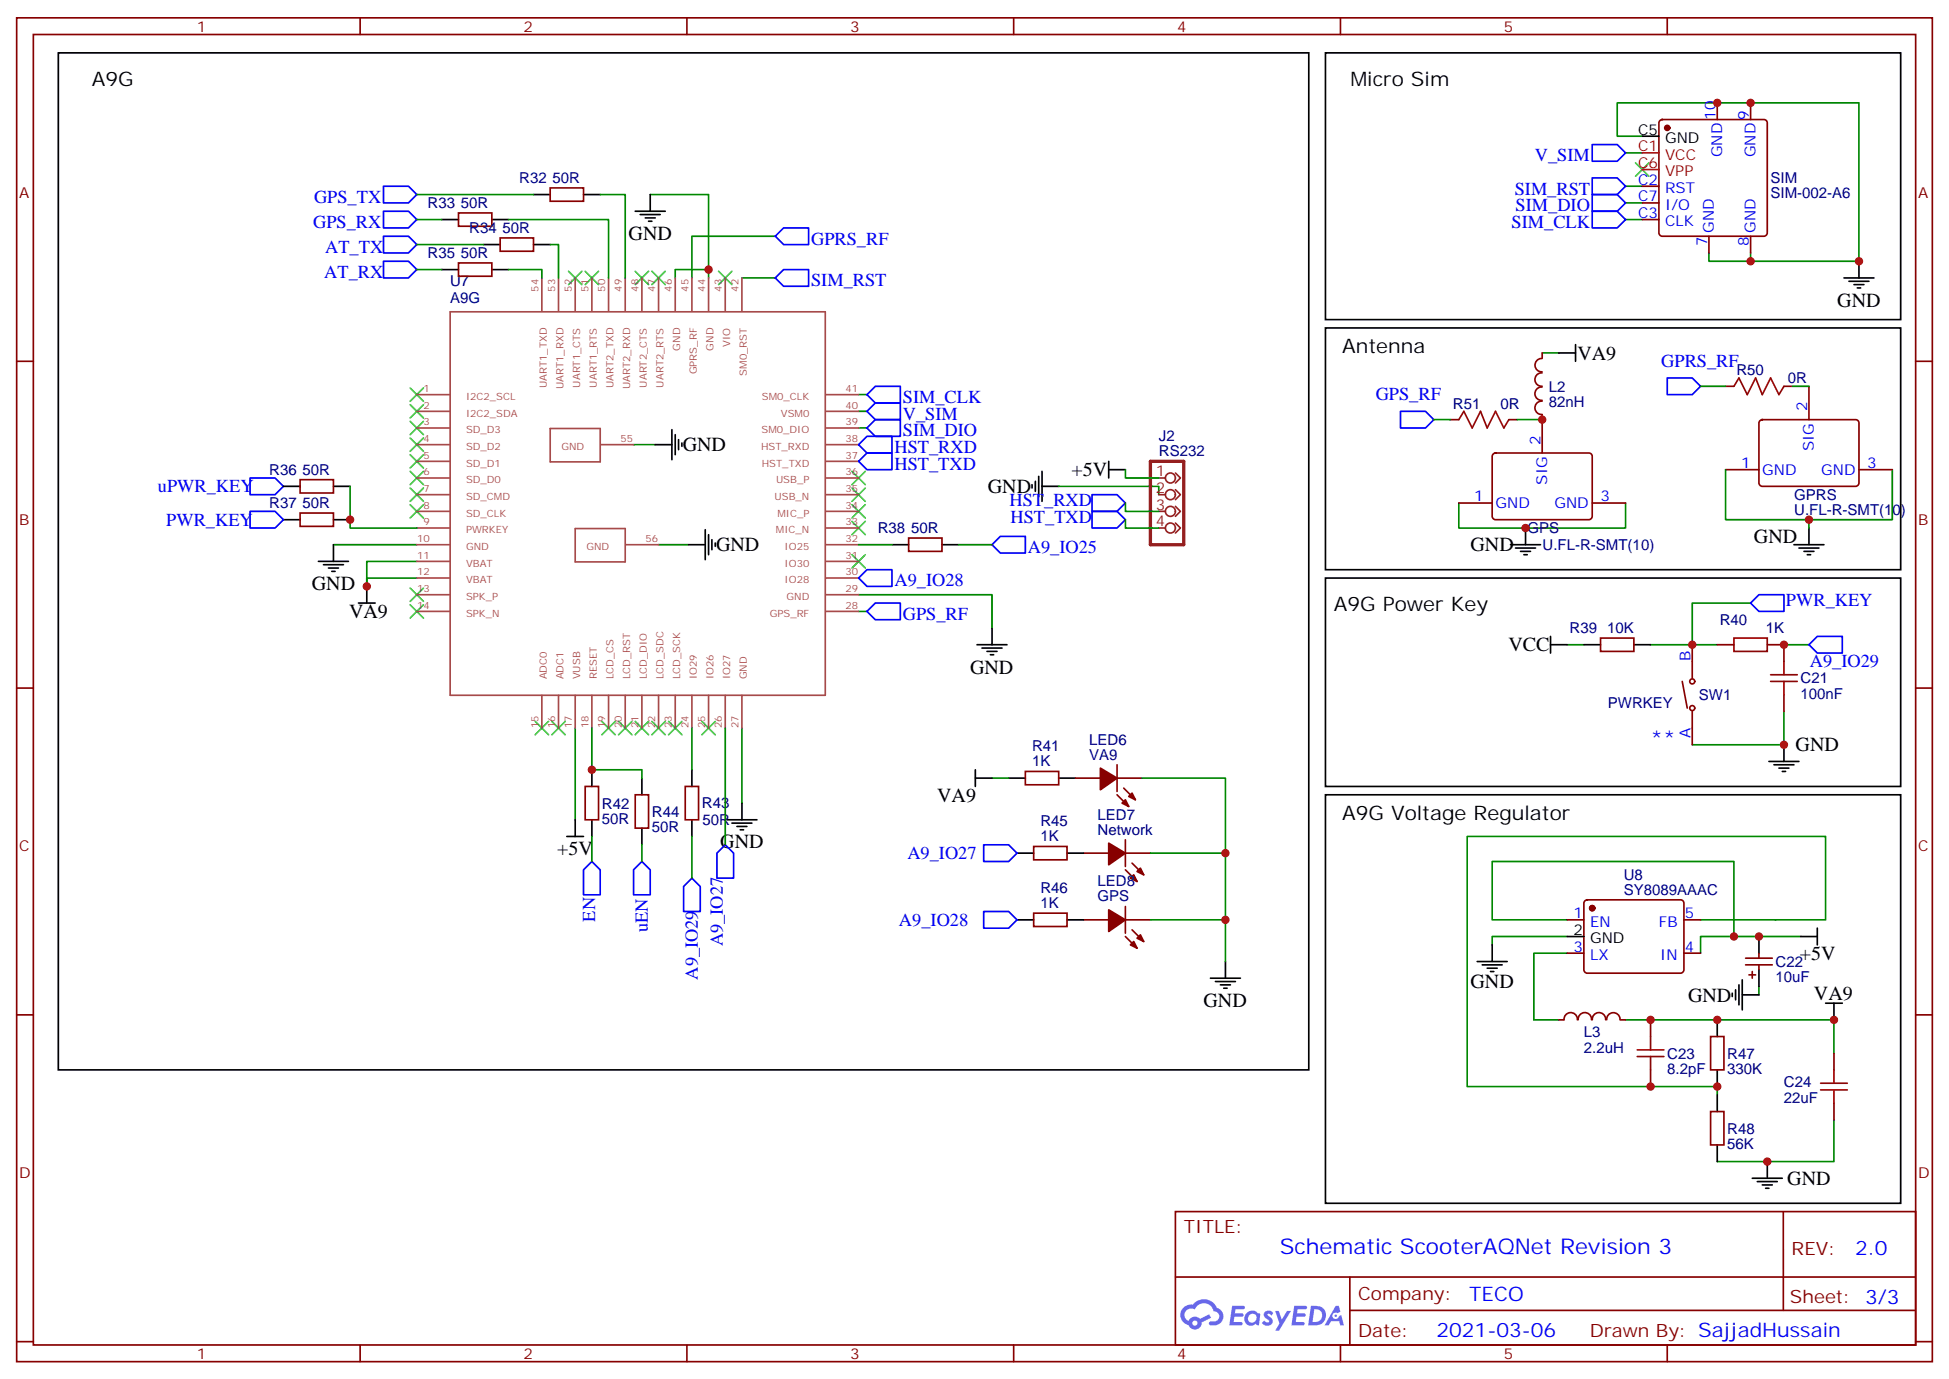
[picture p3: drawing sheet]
<svg xmlns="http://www.w3.org/2000/svg" width="412mm" height="292mm" viewBox="0 0 412 292" stroke-linecap="round" stroke-linejoin="round" font-family="sans-serif">
<g fill="none" stroke="#870000" stroke-width=".35">
<path d="M3.5 3.8h405.4v284.3h-405.4zM7.1 7.3h398.2v277.3h-398.2zM76.2 3.8v3.5M145.3 3.8v3.5M214.5 3.8v3.5M283.6 3.8v3.5M352.8 3.8v3.5M3.5 76.4h3.6M405.3 76.4h3.6M3.5 145.6h3.6M405.3 145.6h3.6M3.5 214.7h3.6"/>
<path d="M405.3 214.7h3.6M248.7 256.4h156.6v28.2h-156.6zM377.3 256.4v20.9M248.7 270.2h156.5M285.6 277.3h119.6M285.6 270.2v14.1M3.5 283.9h3.6M76.2 284.6v3.5M145.3 284.6v3.5M214.5 284.6v3.5M283.6 284.6v3.5M352.8 284.6v3.5"/>
<path d="M405.3 283.9h3.6"/>
</g>
<g fill="#5487ff">
<path d="M267.7 277.5a1.22 1.22 0 0 1 1.7 .3l-.4 .6a.47 .47 0 0 0-.3-.4 .47 .47 0 0 0-.5 .2v.1a1.55 1.55 0 0 1 1.1 1.5 1.34 1.34 0 0 1-2.3 .1l.5-.5 .7 .4a.29 .29 0 0 0 .3-.2 .29 .29 0 0 0-.2-.4 1.04 1.04 0 0 1-.6-1.7z"/>
<path d="M260.7 276.3h2.1a.43 .43 0 0 1 .5 .1 .43 .43 0 0 1 .1 .4l-.3 .2h-1.7l-.1 .9h1.5a.37 .37 0 0 1 .3 .4 .37 .37 0 0 1-.3 .3h-1.6l-.2 1.1h1.3a.43 .43 0 0 1 .5 .1 .43 .43 0 0 1 .1 .5l-.3 .1h-2.5z"/>
<path d="M273.8 276.3h2.2a.43 .43 0 0 1 .4 .1 .43 .43 0 0 1 .1 .4l-.3 .2h-1.6l-.2 .9h1.6a.37 .37 0 0 1 .3 .4 .37 .37 0 0 1-.4 .3h-1.6l-.1 1.1h1.3a.43 .43 0 0 1 .4 .1 .43 .43 0 0 1 .1 .5l-.3 .1h-2.4z"/>
<path d="M282.6 276.3h.7l.3 1.2-.6 .4a.69 .69 0 0 0-1 .2 .69 .69 0 0 0 .4 1 .69 .69 0 0 0 .9-.6l.5-.3 .6 2.2h-.8l-.2-.8h-1.8l-.5 .8h-.8z"/>
<path d="M269.8 277.4h.8l.6 1.8 1.1-1.8h.9l-2.6 4.2h-.8l.9-1.6z"/>
<path d="M277.4 276.3l-.6 4.1h1.3a2.11 2.11 0 0 0 2.5-2.1 2.11 2.11 0 0 0-2.5-2zM278.1 277a1.39 1.39 0 0 1 1.7 1.4 1.39 1.39 0 0 1-1.8 1.3h-.3z"/>
<path d="M263.7 277.9a1.47 1.47 0 0 0-.1 2.1 1.47 1.47 0 0 0 2.1 .1l.7 .3 .3-2.3-.2-.2h-.4a1.49 1.49 0 0 0-2.4 0zM264.4 278.3a.92 .92 0 0 1 1.5 .5 .92 .92 0 0 1-1.3 1 .9 .9 0 0 1-.2-1.5z"/>
<path d="M250.4 276.7a2.18 2.18 0 0 0 1.1 3.7 1.44 1.44 0 0 0 1.6 .9 1.44 1.44 0 0 0 1.2-1.5l2-1-.5-.7-1.9 .9a1.47 1.47 0 0 0-2.4 .5 1.39 1.39 0 0 1-.7-2 1.39 1.39 0 0 1 2-.4 2.08 2.08 0 0 1 2.2-1.3 2.08 2.08 0 0 1 1.8 1.7 1.07 1.07 0 0 1 1.2 1 1.07 1.07 0 0 1-1 1.1h-.7a.43 .43 0 0 0-.5 .4 .43 .43 0 0 0 .4 .5 2 2 0 0 0 2.4-1.1 2 2 0 0 0-.7-2.5l-.4-.2a2.98 2.98 0 0 0-5.1-.7l-1.1 .1zM252.3 280a.55 .55 0 0 1 1.1 0 .55 .55 0 0 1-1.1 0z"/>
<circle cx="282.6" cy="278.4" r=".26"/>
</g>
<g fill="none" stroke="#008700" stroke-width=".35">
<path d="M344 39.4h3.5M344 32.3h3.5M347.5 28.8h-5.3v-7h51.1v33.5h-31.7v-1.8M88.2 46.5h5.3M88.2 41.2h24.7M88.2 51.8h14.1M88.2 57h5.3M107.6 46.5h21.2v12.3M107.6 57h7.1v1.8M116.4 51.8h1.8v7M127 41.2h5.3v17.6M137.6 41.2h12.3v17.6"/>
<path d="M149.9 57h-7v1.8M157 58.8h7M164 50h-17.6v8.8M344 46.5h3.5M344 42.9h3.5M370.4 53.5v1.8M326.3 74.7h3.5M134.1 94.1h4.5M181.7 90.6h1.7M181.7 87h1.7M181.7 83.5h1.7M238.1 99.4v1.7h7.1"/>
<path d="M303.4 88.8h3.5M321 88.8h5.3M359.8 81.7h5.3M365.1 99.4v10.6h17.7v1.7M379.2 81.7h3.6M400.4 99.4v10.6h-17.6M70.6 115.3h17.6M74.1 102.9v8.8h14.1M88.2 118.8h-10.6v5.3v-1.8h10.6M139.3 115.3h6.4M181.7 115.3h7M202.8 115.3h7.1"/>
<path d="M224 102.9h21.2v1.8M238.1 106.4v1.8h7.1M238.1 110v1.7h7.1M308.7 106.4v5.3h35.3v-5.3M181.7 125.8h28.2v7.1M181.7 129.4h1.7M331.6 136.4h3.5M349.2 136.4h14.2M370.4 127.6h-12.3v8.8M377.5 136.4h5.3M121.7 154.1v19.4M125.2 154.1v8.8h10.6v1.7"/>
<path d="M146.4 154.1v8.8M153.5 154.1v24.7M157 154.1v15.8M377.5 150.5v7.1h-19.4M125.2 177v5.3M135.8 178.8v3.5M146.4 177v8.8M209.9 164.6h3.5M241.7 164.6h17.6v38.8M243.4 194.6h15.9M243.4 180.5h15.9M331.6 198.2h-15.9v1.7"/>
<path d="M331.6 194.6h-15.9v-12.3h51.2v15.9M359.8 194.6h26.5v-17.6h-75.9v52.9h53v1.8M381 198.2h-21.2v3.5M331.6 201.7h-7v14.1h5.2M344 215.8h44.1v7M372.2 208.7v1.8M388.1 237v8.8h-24.7"/>
</g>
<g fill="none" stroke="#870000" stroke-width=".35">
<path d="M116.4 39.8h7.1v2.8h-7.1zM347.5 39.4h3.5M351.2 25.5l.5-.2h21.5a.71 .71 0 0 1 .7 .7v23.3a.76 .76 0 0 1-.7 .7h-21.5a.76 .76 0 0 1-.7-.7v-23.3zM363.4 21.8v3.5M370.4 21.8v3.5M97 45h7.1v2.9h-7.1zM97 55.6h7.1v2.9h-7.1zM105.8 50.3h7.1v2.9h-7.1zM347.5 42.9h3.5M347.5 46.5h3.5M361.6 50v3.5M370.4 50v3.5"/>
<path d="M326.3 78.9a1.41 1.41 0 0 0-1.5 1.4 1.41 1.41 0 0 0 1.5 1.4M326.3 75.9a1.41 1.41 0 0 0-1.5 1.4 1.41 1.41 0 0 0 1.5 1.4M326.3 74.7v1M306.9 88.8h1.8M316 96.1l.4-.3h19.8a.71 .71 0 0 1 .7 .8v12.7a.76 .76 0 0 1-.7 .7h-19.8a.76 .76 0 0 1-.7-.7v-12.7zM319.3 88.8h1.7M326.3 81.9a1.41 1.41 0 0 0-1.5 1.4 1.41 1.41 0 0 0 1.5 1.4M326.3 84.9a1.41 1.41 0 0 0-1.5 1.4 1.41 1.41 0 0 0 1.5 1.4M326.3 87.7v8.1M365.1 99.4h7.1M365.1 81.7h1.8M372.4 89l.5-.2h19.7a.71 .71 0 0 1 .7 .7v12.7a.76 .76 0 0 1-.7 .7h-19.7a.76 .76 0 0 1-.7-.7v-12.7z"/>
<path d="M377.5 81.7h1.7M382.8 81.7v7.1M393.3 99.4h7.1M63.5 101.5h7.1v2.8h-7.1zM63.5 108.5h7.1v2.9h-7.1zM192.3 113.8h7v2.9h-7zM308.7 106.4h7M336.9 106.4h7.1M338.7 135h7v2.8h-7zM358.1 136.4v7.1M363.4 136.4h3.5M373.9 136.4h3.6v3.5"/>
<path d="M356 144.2l1 5.6M358.1 150.5v7.1M377.5 147v3.5M123.8 166.4h2.8v7.1h-2.8zM134.4 168.2h2.8v7h-2.8zM145 166.4h2.8v7.1h-2.8zM217 163.2h7v2.9h-7zM218.7 179.1h7.1v2.8h-7.1zM227.5 164.6h5.3M236.4 164.6h5.3M236.4 168.2l2.4 2.4M236.4 161.8v5.7"/>
<path d="M237.8 166.8l2.4 2.4M238.1 177.7v5.6M218.7 193.2h7.1v2.8h-7.1zM229.3 194.6h5.3M229.3 180.5h5.3M238.1 194.6h5.3M238.1 180.5h5.3M238.1 184l2.5 2.5M238.1 191.8v5.6M238.1 198.2l2.5 2.4M239.5 182.6l2.5 2.5M239.5 196.7l2.5 2.5"/>
<path d="M331.6 194.6h3.5M335.4 190.6l.4-.2h19.8a.71 .71 0 0 1 .7 .7v14.1a.76 .76 0 0 1-.7 .7h-19.8a.76 .76 0 0 1-.7-.7v-14.1zM356.3 194.6h3.5M329.8 215.8h1.1M330.9 215.8a1.41 1.41 0 0 1 1.5-1.5 1.41 1.41 0 0 1 1.4 1.5M331.6 201.7h3.5M333.9 215.8a1.41 1.41 0 0 1 1.4-1.5 1.41 1.41 0 0 1 1.4 1.5M336.9 215.8a1.41 1.41 0 0 1 1.4-1.5 1.41 1.41 0 0 1 1.4 1.5M340 215.8a1.41 1.41 0 0 1 1.4-1.5 1.41 1.41 0 0 1 1.4 1.5M342.9 215.8h1.1M349.2 215.8v3.5M356.3 201.7h3.5"/>
<path d="M361.9 219.3h2.9v7.1h-2.9zM369.4 204.2h5.6M369.4 202.7h5.6M370.1 206.3h1.4M370.8 205.6v1.4M372.2 201.7v1M372.2 204.2v1M349.2 226.4v3.5M361.9 235.2h2.9v7.1h-2.9zM388.1 222.8v3.6M388.1 233.4v3.6"/>
<circle cx="358.1" cy="144.2" r=".53"/>
<circle cx="358.1" cy="149.8" r=".53"/>
</g>
<g fill="none" stroke="#a10000" stroke-width=".35">
<path d="M308.7 88.8l1-1.8 1.8 3.6 1.8-3.6 1.4 3.6 1.7-3.6 1.8 3.6 1.1-1.8M366.9 81.7l1-1.7 1.8 3.5 1.8-3.5 1.4 3.5 1.7-3.5 1.8 3.5 1.1-1.8M366.9 135h7v2.8h-7zM377.5 139.9v2.9M374.6 144.2h5.7M374.6 142.8h5.7M377.5 144.2v2.8M349.2 219.3v2.8M346.4 222.1h5.7M346.4 223.6h5.7M349.2 223.6v2.8M385.2 230.6h5.7"/>
<path d="M385.2 229.2h5.7M388.1 226.4v2.8M388.1 230.6v2.8"/>
</g>
<g fill="none" stroke="#000" stroke-width=".35">
<path d="M12.3 11.2h264.6v215.2h-264.6zM280.5 11.2h121.7v56.4h-121.7zM347.5 28.8h3.5M93.5 46.5h3.5M93.5 57h3.5M102.3 51.8h3.5M104.1 46.5h3.5M104.1 57h3.5M112.9 41.2h3.5M112.9 51.8h3.5M123.5 41.2h3.5M134.4 44.7h6.4"/>
<path d="M135.5 45.4h4.2M136.5 46.1h2.1M137.2 46.8h.7M137.6 41.2v3.5M390.2 58.8h6.3M391.2 59.5h4.3M393.3 55.3v3.5M280.5 69.4h121.7v51.1h-121.7zM329.8 74.7h3.6M333.4 72.9v3.5M392.3 60.2h2.1M393 60.9h.7"/>
<path d="M138.6 94.1h3.6M142.2 90.9v6.4M142.9 92v4.2M143.6 93v2.1M144.3 93.7v.7M220.5 99.7v6.4M234.6 99.4h3.5M234.6 97.6v3.5M60 102.9h3.5M60 110h3.5M67.4 118.8h6.3M68.4 119.5h4.3"/>
<path d="M70.6 115.3v3.5M70.6 102.9h3.5M70.6 110h3.5M145.7 115.3h3.5M149.2 112.1v6.3M149.9 113.1v4.3M150.6 114.2v2.1M151.3 114.9v.7M188.7 115.3h3.6M199.3 115.3h3.5M218.4 102.6v.7M219.1 101.8v2.2"/>
<path d="M219.8 100.8v4.2M220.5 102.9h3.5M319.6 115.3h6.4M320.7 116h4.2M321.7 116.7h2.1M322.4 117.4h.7M322.8 111.7v3.6M379.6 115.3h6.3M380.6 116h4.3M381.7 116.7h2.1M382.4 117.4h.7M382.8 111.7v3.6"/>
<path d="M69.5 120.2h2.1M70.2 120.9h.7M75.8 127.6h3.6M77.6 124.1v3.5M206.7 136.4h6.4M207.8 137.1h4.2M208.8 137.8h2.2M209.5 138.5h.8M209.9 132.9v3.5M280.5 122.3h121.7v44.1h-121.7zM328.1 136.4h3.5M328.1 134.7v3.5"/>
<path d="M335.1 136.4h3.6M345.7 136.4h3.5M377.5 157.6v3.5M119.9 177h3.6M121.7 173.5v3.5M125.2 162.9v3.5M125.2 173.5v3.5M135.8 164.6v3.6M135.8 175.2v3.6M146.4 162.9v3.5M146.4 173.5v3.5M153.8 173.5h6.4"/>
<path d="M154.9 174.2h4.2M155.9 174.9h2.1M156.6 175.6h.7M157 169.9v3.6M206.4 164.6h3.5M206.4 162.9v3.5M213.4 164.6h3.6M224 164.6h3.5M280.5 168.2h121.7v86.4h-121.7zM374.3 161.1h6.3M375.4 161.8h4.2M376.4 162.5h2.1"/>
<path d="M377.1 163.2h.7M215.2 180.5h3.5M215.2 194.6h3.5M225.8 180.5h3.5M225.8 194.6h3.5M315.7 199.9v3.5M331.6 198.2h3.5M372.2 198.2v3.5M381 198.2h3.5M384.5 196.4v3.5M256.1 207h6.4M257.2 207.7h4.2"/>
<path d="M258.2 208.4h2.1M258.9 209.1h.7M259.3 203.4v3.6M312.6 203.4h6.3M313.6 204.2h4.3M314.7 204.9h2.1M315.4 205.6h.7M363.4 215.8v3.5M366.5 210.1v.8M367.2 209.4v2.2M367.9 208.4v4.2M368.7 210.5h3.5"/>
<path d="M368.7 207.3v6.4M372.2 205.2v3.5M386.3 212.3h3.5M388.1 212.3v3.5M363.4 226.4v3.5M363.4 231.7v3.5M363.4 242.3v3.5M370.8 249.3h6.3M371.8 250h4.3M372.9 250.7h2.1M373.6 251.4h.7M373.9 245.8v3.5"/>
</g>
<g fill="none" stroke="#00f" stroke-width=".35">
<path d="M81.1 39.4h5.3l1.8 1.8-1.8 1.7h-5.3zM336.9 37.6h5.3l1.8 1.8-1.8 1.8h-5.3zM336.9 30.6h5.3l1.8 1.7-1.8 1.8h-5.3zM81.1 44.7h5.3l1.8 1.8-1.8 1.7h-5.3zM81.1 55.3h5.3l1.8 1.7-1.8 1.8h-5.3zM81.1 50h5.3l1.8 1.8-1.8 1.7h-5.3zM165.8 48.2h5.3v3.6h-5.3l-1.8-1.8zM165.8 57h5.3v3.6h-5.3l-1.8-1.8zM336.9 44.7h5.3l1.8 1.8-1.8 1.7h-5.3zM336.9 41.2h5.3l1.8 1.7-1.8 1.8h-5.3zM352.8 80h5.3l1.7 1.7-1.7 1.8h-5.3zM183.4 92.3h5.3v3.5h-5.3l-1.7-1.7z"/>
<path d="M183.4 95.8h5.3v3.6h-5.3l-1.7-1.8zM185.2 88.8h5.3v3.5h-5.3l-1.8-1.7zM185.2 85.3h5.3v3.5h-5.3l-1.8-1.8zM185.2 81.7h5.3v3.6h-5.3l-1.8-1.8zM296.3 87h5.3l1.8 1.8-1.8 1.8h-5.3zM52.9 101.1h5.3l1.8 1.8-1.8 1.8h-5.3zM52.9 108.2h5.3l1.8 1.8-1.8 1.7h-5.3zM211.7 113.5h5.3v3.5h-5.3l-1.8-1.7zM231.1 104.7h5.3l1.7 1.7-1.7 1.8h-5.3zM231.1 108.2h5.3l1.7 1.8-1.7 1.7h-5.3zM183.4 120.5h5.3v3.6h-5.3l-1.7-1.8zM185.2 127.6h5.3v3.5h-5.3l-1.8-1.7z"/>
<path d="M370.4 127.6l1.8-1.8h5.3v3.6h-5.3zM384.5 134.7h5.3v3.5h-5.3l-1.7-1.8zM153.5 178.8l1.7 1.7v5.3h-3.5v-5.3zM208.1 178.8h5.3l1.8 1.7-1.8 1.8h-5.3zM125.2 182.3l1.8 1.7v5.3h-3.5v-5.3zM135.8 182.3l1.8 1.7v5.3h-3.5v-5.3zM146.4 185.8l1.8 1.8v5.3h-3.6v-5.3zM208.1 192.9h5.3l1.8 1.7-1.8 1.8h-5.3z"/>
</g>
<g fill="none" stroke="#3c3" stroke-width=".35">
<path d="M346.1 34.5l2.8 2.8M348.9 34.5l-2.8 2.8M120.3 57.4l2.8 2.8M123.1 57.4l-2.8 2.8M123.8 57.4l2.8 2.8M126.6 57.4l-2.8 2.8M134.4 57.4l2.8 2.8M137.2 57.4l-2.8 2.8M137.9 57.4l2.9 2.8M140.8 57.4l-2.9 2.8M152 57.4l2.9 2.8M154.9 57.4l-2.9 2.8"/>
<path d="M86.8 96.2l2.8 2.8M86.8 99.7l2.8 2.9M86.8 92.7l2.8 2.8M86.8 89.1l2.8 2.9M86.8 85.6l2.8 2.8M86.8 82.1l2.8 2.8M89.6 96.2l-2.8 2.8M89.6 99.7l-2.8 2.9M89.6 92.7l-2.8 2.8M89.6 89.1l-2.8 2.9M89.6 85.6l-2.8 2.8M89.6 82.1l-2.8 2.8"/>
<path d="M180.3 99.7l2.8 2.9M183.1 99.7l-2.8 2.9M86.8 106.8l2.8 2.8M86.8 103.3l2.8 2.8M89.6 106.8l-2.8 2.8M89.6 103.3l-2.8 2.8M180.3 103.3l2.8 2.8M180.3 106.8l2.8 2.8M180.3 110.3l2.8 2.8M180.3 117.4l2.8 2.8M183.1 103.3l-2.8 2.8M183.1 106.8l-2.8 2.8"/>
<path d="M183.1 110.3l-2.8 2.8M183.1 117.4l-2.8 2.8M86.8 128l2.8 2.8M86.8 124.4l2.8 2.8M89.6 128l-2.8 2.8M89.6 124.4l-2.8 2.8M113.2 152.6l2.9 2.9M116.1 152.6l-2.9 2.9M116.8 152.6l2.8 2.9M119.6 152.6l-2.8 2.9M127.4 152.6l2.8 2.9M130.2 152.6l-2.8 2.9"/>
<path d="M130.9 152.6l2.8 2.9M133.7 152.6l-2.8 2.9M134.4 152.6l2.8 2.9M137.2 152.6l-2.8 2.9M137.9 152.6l2.9 2.9M140.8 152.6l-2.9 2.9M141.5 152.6l2.8 2.9M144.3 152.6l-2.8 2.9M148.5 152.6l2.8 2.9M151.3 152.6l-2.8 2.9"/>
</g>
<g fill="#870000" stroke="#870000" stroke-width=".35">
<path d="M240.6 184.4l.7-.7 .7 1.4z"/>
<path d="M239.2 185.8l.7-.7 .7 1.4z"/>
<path d="M234.6 178.4l3.5 2.1-3.5 2.5z"/>
<path d="M238.8 168.5l.7-.7 .7 1.4z"/>
<path d="M237.4 169.9l.7-.7 .7 1.4z"/>
<path d="M232.8 162.5l3.6 2.1-3.6 2.5z"/>
<path d="M240.6 198.5l.7-.7 .7 1.4z"/>
<path d="M239.9 199.2l.7 1.4-1.4-.7z"/>
<path d="M234.6 192.5l3.5 2.1-3.5 2.5z"/>
<circle cx="336.9" cy="192.2" r=".53"/>
<circle cx="352.8" cy="27.1" r=".53"/>
</g>
<path d="M347.5 32.3h3.5M347.5 35.9h3.5" fill="none" stroke="#f00" stroke-width=".35"/>
<g fill="none" stroke="#a64a4a" stroke-width=".35">
<path d="M114.7 58.8v7M118.2 58.8v7M121.7 58.8v7M125.2 58.8v7M128.8 58.8v7M132.3 58.8v7M135.8 58.8v7M139.3 58.8v7M142.9 58.8v7M146.4 58.8v7M149.9 58.8v7M153.5 58.8v7"/>
<path d="M157 58.8v7M95.2 66h79.4v81.1h-79.4zM88.2 94.1h6.9M88.2 97.6h6.9M88.2 83.5h6.9M88.2 87h6.9M88.2 90.6h6.9M116.4 90.7h10.6v7h-10.6zM127.1 94.1h7M174.7 94.1h7M174.7 97.6h7M174.7 83.5h7"/>
<path d="M174.7 87h7M174.7 90.6h7M88.2 115.3h6.9M88.2 118.8h6.9M88.2 111.7h6.9M88.2 108.2h6.9M88.2 104.7h6.9M88.2 101.1h6.9M121.7 111.8h10.6v7.1h-10.6zM132.4 115.3h6.9M174.7 115.3h7M174.7 118.8h7"/>
<path d="M174.7 111.7h7M174.7 108.2h7M174.7 104.7h7M174.7 101.1h7M88.2 125.8h6.9M88.2 129.4h6.9M88.2 122.3h6.9M174.7 125.8h7M174.7 129.4h7M174.7 122.3h7M114.7 147.1v7M118.2 147.1v7"/>
<path d="M121.7 147.1v7M125.2 147.1v7M128.8 147.1v7M132.3 147.1v7M135.8 147.1v7M139.3 147.1v7M142.9 147.1v7M146.4 147.1v7M149.9 147.1v7M153.5 147.1v7M157 147.1v7"/>
</g>
<path d="M243.4 97.6h7.1v17.7h-7.1z" fill="none" stroke="#8c2424" stroke-width=".71"/>
<g fill="none" stroke="#8c2424" stroke-width=".35">
<path d="M245.2 101.1h1.4M245.2 104.7h1.4M245.2 108.2h1.4M245.2 111.7h1.4M248.7 100.1l1.1 1-1.1 1.1M248.7 103.6l1.1 1.1-1.1 1M248.7 107.1l1.1 1.1-1.1 1.1M248.7 110.7l1.1 1-1.1 1.1"/>
<circle cx="247.6" cy="111.7" r="1.06"/>
<circle cx="247.6" cy="101.1" r="1.06"/>
<circle cx="247.6" cy="108.2" r="1.06"/>
<circle cx="247.6" cy="104.7" r="1.06"/>
</g>
<g fill="#c00">
<circle cx="382.8" cy="110" r=".88"/>
<circle cx="322.8" cy="111.7" r=".88"/>
<circle cx="326.3" cy="88.8" r=".88"/>
<circle cx="377.5" cy="136.4" r=".88"/>
<circle cx="366.9" cy="198.2" r=".88"/>
<circle cx="388.1" cy="215.8" r=".88"/>
<circle cx="363.4" cy="229.9" r=".88"/>
<circle cx="370.4" cy="55.3" r=".88"/>
<circle cx="363.4" cy="21.8" r=".88"/>
<circle cx="370.4" cy="21.8" r=".88"/>
<circle cx="393.3" cy="55.3" r=".88"/>
<circle cx="358.1" cy="136.4" r=".88"/>
<circle cx="349.3" cy="215.8" r=".88"/>
<circle cx="363.4" cy="215.8" r=".88"/>
<circle cx="349.3" cy="229.9" r=".88"/>
<circle cx="372.2" cy="198.2" r=".88"/>
<circle cx="373.9" cy="245.8" r=".88"/>
<circle cx="377.5" cy="157.6" r=".88"/>
<circle cx="149.9" cy="57" r=".88"/>
<circle cx="125.2" cy="162.9" r=".88"/>
<circle cx="74.1" cy="110" r=".88"/>
<circle cx="77.6" cy="124.1" r=".88"/>
<circle cx="259.3" cy="194.6" r=".88"/>
<circle cx="259.3" cy="180.5" r=".88"/>
</g>
<text font-size="4.6" fill="#00f" x="270.8" y="265.4">Schematic ScooterAQNet Revision 3</text>
<g font-size="4.2">
<text x="19.4" y="18.2">A9G</text>
<text x="285.8" y="18.2">Micro Sim</text>
<text x="133" y="50.7">GND</text>
<text x="388.8" y="64.9">GND</text>
<text x="284" y="74.7">Antenna</text>
<text x="333.8" y="76.1">VA9</text>
<text x="144.5" y="95.5">GND</text>
<text x="226.7" y="100.8">+5V</text>
<text x="209" y="104.3">GND</text>
<text x="151.5" y="116.7">GND</text>
<text x="311.1" y="116.7">GND</text>
<text x="371.1" y="114.9">GND</text>
<text x="66" y="124.8">GND</text>
<text x="73.9" y="130.8">VA9</text>
<text x="282.2" y="129.4">A9G Power Key</text>
<text x="319.2" y="137.8">VCC</text>
<text x="205.3" y="142.6">GND</text>
<text x="379.9" y="159">GND</text>
<text x="198.3" y="169.7">VA9</text>
<text x="284" y="173.5">A9G Voltage Regulator</text>
<text x="152.4" y="179.5">GND</text>
<text x="117.9" y="180.9">+5V</text>
<text x="380.9" y="203.1">+5V</text>
<text x="311.1" y="209.1">GND</text>
<text x="254.6" y="213.1">GND</text>
<text x="357.2" y="212">GND</text>
<text x="383.8" y="211.6">VA9</text>
<text x="378.2" y="250.7">GND</text>
</g>
<g font-size="4.2" fill="#00f">
<text x="349.2" y="157.6">**</text>
<text x="392.5" y="265.6">2.0</text>
<text x="310.9" y="275.2">TECO</text>
<text x="304" y="283">2021-03-06</text>
</g>
<g font-size="3.9" fill="#00f">
<text x="324.8" y="34.1">V_SIM</text>
<text x="320.5" y="41.2">SIM_RST</text>
<text x="66.4" y="42.9">GPS_TX</text>
<text x="320.7" y="44.7">SIM_DIO</text>
<text x="66.3" y="48.2">GPS_RX</text>
<text x="68.8" y="53.5">AT_TX</text>
<text x="171.6" y="51.8">GPRS_RF</text>
<text x="319.8" y="48.2">SIM_CLK</text>
<text x="68.6" y="58.8">AT_RX</text>
<text x="171.6" y="60.6">SIM_RST</text>
<text x="351.5" y="77.7">GPRS_RF</text>
<text x="191" y="88.8">V_SIM</text>
<text x="191" y="85.3">SIM_CLK</text>
<text x="291.1" y="84.7">GPS_RF</text>
<text x="189.3" y="95.8">HST_RXD</text>
<text x="191" y="92.3">SIM_DIO</text>
<text x="189.3" y="99.4">HST_TXD</text>
<text x="33.4" y="104.1">uPWR_KEY</text>
<text x="213.6" y="107.1">HST_RXD</text>
<text x="35.2" y="111.2">PWR_KEY</text>
<text x="213.8" y="110.7">HST_TXD</text>
<text x="217.5" y="117">A9_IO25</text>
<text x="189.3" y="124.1">A9_IO28</text>
<text x="191" y="131.1">GPS_RF</text>
<text x="377.9" y="128.3">PWR_KEY</text>
<text x="383" y="141.1">A9_IO29</text>
<text x="192" y="181.7">A9_IO27</text>
<text x="125.9" y="195" transform="rotate(-90 125.9 195)">EN</text>
<text x="137.1" y="197.2" transform="rotate(-90 137.1 197.2)">uEN</text>
<text x="190.2" y="195.9">A9_IO28</text>
<text x="152.9" y="200.2" transform="rotate(-90 152.9 200.2)">A9_IO27</text>
<text x="147.6" y="207.3" transform="rotate(-90 147.6 207.3)">A9_IO29</text>
</g>
<g font-size="3.9" fill="#800">
<text x="250.5" y="260.9">TITLE:</text>
<text x="379.1" y="265.6">REV:</text>
<text x="287.4" y="275.1">Company:</text>
<text x="378.7" y="275.8">Sheet: 3/3</text>
<text x="287.4" y="282.8">Date:</text>
<text x="336.4" y="282.9">Drawn By: SajjadHussain</text>
</g>
<g font-size="3.2" fill="#800">
<text x="41.6" y="6.8">1</text>
<text x="110.8" y="6.8">2</text>
<text x="179.9" y="6.8">3</text>
<text x="249.1" y="6.8">4</text>
<text x="318.2" y="6.8">5</text>
<text x="4.1" y="41.9">A</text>
<text x="405.9" y="41.9">A</text>
<text x="4.1" y="111">B</text>
<text x="405.9" y="111">B</text>
<text x="4.1" y="180.2">C</text>
<text x="405.9" y="180.2">C</text>
<text x="4.1" y="249.3">D</text>
<text x="405.9" y="249.3">D</text>
<text x="41.6" y="287.6">1</text>
<text x="110.8" y="287.6">2</text>
<text x="179.9" y="287.6">3</text>
<text x="249.1" y="287.6">4</text>
<text x="318.2" y="287.6">5</text>
</g>
<g font-size="3.2">
<text x="346.6" y="28.5">C5</text>
<text x="352.3" y="30.2">GND</text>
<text x="332.9" y="197.8">2</text>
<text x="336.4" y="199.6">GND</text>
</g>
<g font-size="3.2" fill="#00f">
<text x="363" y="25.3" transform="rotate(-90 363 25.3)">10</text>
<text x="370.1" y="25.3" transform="rotate(-90 370.1 25.3)">9</text>
<text x="364.4" y="33.3" transform="rotate(-90 364.4 33.3)">GND</text>
<text x="371.5" y="33.3" transform="rotate(-90 371.5 33.3)">GND</text>
<text x="346.6" y="39.1">C2</text>
<text x="352.3" y="40.8">RST</text>
<text x="346.6" y="42.6">C7</text>
<text x="346.6" y="46.1">C3</text>
<text x="352.3" y="44.3">I/O</text>
<text x="352.3" y="47.9">CLK</text>
<text x="361.2" y="52" transform="rotate(-90 361.2 52)">7</text>
<text x="362.7" y="49.3" transform="rotate(-90 362.7 49.3)">GND</text>
<text x="370.1" y="52" transform="rotate(-90 370.1 52)">8</text>
<text x="371.5" y="49.3" transform="rotate(-90 371.5 49.3)">GND</text>
<text x="382.4" y="87" transform="rotate(-90 382.4 87)">2</text>
<text x="326" y="94.1" transform="rotate(-90 326 94.1)">2</text>
<text x="383.8" y="95.5" transform="rotate(-90 383.8 95.5)">SIG</text>
<text x="368.4" y="99">1</text>
<text x="372.9" y="100.4">GND</text>
<text x="385.4" y="100.4">GND</text>
<text x="395.1" y="99">3</text>
<text x="312" y="106.1">1</text>
<text x="316.4" y="107.5">GND</text>
<text x="327.4" y="102.5" transform="rotate(-90 327.4 102.5)">SIG</text>
<text x="328.9" y="107.5">GND</text>
<text x="338.7" y="106.1">3</text>
<text x="357.7" y="139.9" transform="rotate(-90 357.7 139.9)">B</text>
<text x="357.7" y="156.2" transform="rotate(-90 357.7 156.2)">A</text>
<text x="332.9" y="194.3">1</text>
<text x="336.4" y="196">EN</text>
<text x="351" y="196">FB</text>
<text x="356.5" y="194.3">5</text>
<text x="332.9" y="201.3">3</text>
<text x="336.4" y="203.1">LX</text>
<text x="351.3" y="203.1">IN</text>
<text x="356.5" y="201.3">4</text>
</g>
<g font-size="3.2" fill="#f00">
<text x="346.6" y="32">C1</text>
<text x="346.6" y="35.5">C6</text>
<text x="352.3" y="33.8">VCC</text>
<text x="352.3" y="37.3">VPP</text>
</g>
<g font-size="3.2" fill="#000080">
<text x="109.9" y="38.8">R32</text>
<text x="116.9" y="38.7">50R</text>
<text x="374.6" y="41.9">SIM-002-A6</text>
<text x="374.6" y="38.7">SIM</text>
<text x="90.5" y="44.1">R33</text>
<text x="97.5" y="44">50R</text>
<text x="99.3" y="49.4">R34</text>
<text x="106.3" y="49.3">50R</text>
<text x="90.5" y="54.7">R35</text>
<text x="97.5" y="54.6">50R</text>
<text x="95.2" y="64.1">A9G</text>
<text x="95.2" y="60.6">U7</text>
<text x="327.7" y="82.9">L2</text>
<text x="367.4" y="79.4">R50</text>
<text x="378.3" y="81.1">0R</text>
<text x="307.4" y="86.4">R51</text>
<text x="317.5" y="86.4">0R</text>
<text x="327.7" y="86">82nH</text>
<text x="245.2" y="93.4">J2</text>
<text x="57" y="100.5">R36</text>
<text x="64" y="100.4">50R</text>
<text x="245.2" y="96.6">RS232</text>
<text x="57" y="107.6">R37</text>
<text x="64" y="107.5">50R</text>
<text x="379.7" y="105.7">GPRS</text>
<text x="185.7" y="112.9">R38</text>
<text x="192.8" y="112.8">50R</text>
<text x="323.2" y="112.8">GPS</text>
<text x="379.7" y="108.9">U.FL-R-SMT(10)</text>
<text x="326.4" y="116.4">U.FL-R-SMT(10)</text>
<text x="332.1" y="134">R39</text>
<text x="340.1" y="133.9">10K</text>
<text x="363.9" y="132.3">R40</text>
<text x="373.6" y="134">1K</text>
<text x="340.2" y="149.8">PWRKEY</text>
<text x="359.5" y="148.1">SW1</text>
<text x="381" y="147.8">100nF</text>
<text x="381" y="144.6">C21</text>
<text x="218.4" y="159">R41</text>
<text x="230.5" y="160.8">VA9</text>
<text x="230.5" y="157.6">LED6</text>
<text x="218.4" y="162.2">1K</text>
<text x="127.4" y="171.1">R42</text>
<text x="137.9" y="172.8">R44</text>
<text x="148.5" y="171">R43</text>
<text x="232.2" y="173.5">LED7</text>
<text x="127.4" y="174.3">50R</text>
<text x="137.9" y="176">50R</text>
<text x="148.6" y="174.5">50R</text>
<text x="220.1" y="178">1K</text>
<text x="220.1" y="174.9">R45</text>
<text x="232.2" y="176.6">Network</text>
<text x="220.1" y="189">R46</text>
<text x="232.2" y="190.7">GPS</text>
<text x="232.2" y="187.6">LED8</text>
<text x="343.6" y="189.3">SY8089AAAC</text>
<text x="343.6" y="186.1">U8</text>
<text x="220.1" y="192.2">1K</text>
<text x="375.7" y="207.8">10uF</text>
<text x="375.7" y="204.6">C22</text>
<text x="335.1" y="219.3">L3</text>
<text x="335.1" y="222.8">2.2uH</text>
<text x="352.8" y="227.2">8.2pF</text>
<text x="352.8" y="224">C23</text>
<text x="365.5" y="227.2">330K</text>
<text x="365.5" y="224">R47</text>
<text x="377.5" y="233.4">22uF</text>
<text x="377.5" y="229.9">C24</text>
<text x="365.5" y="239.9">R48</text>
<text x="365.5" y="243">56K</text>
</g>
<g font-size="3.2" fill="#8d2323">
<text x="244.6" y="100.8">1</text>
<text x="244.6" y="104.3">2</text>
<text x="244.6" y="107.8">3</text>
<text x="244.6" y="111.4">4</text>
</g>
<g font-size="2.1" fill="#a54b4b">
<text x="114" y="61.7" transform="rotate(-90 114 61.7)">54</text>
<text x="117.5" y="61.7" transform="rotate(-90 117.5 61.7)">53</text>
<text x="121" y="61.7" transform="rotate(-90 121 61.7)">52</text>
<text x="124.5" y="61.7" transform="rotate(-90 124.5 61.7)">51</text>
<text x="128.1" y="61.7" transform="rotate(-90 128.1 61.7)">50</text>
<text x="131.6" y="61.7" transform="rotate(-90 131.6 61.7)">49</text>
<text x="135.1" y="61.7" transform="rotate(-90 135.1 61.7)">48</text>
<text x="138.7" y="61.7" transform="rotate(-90 138.7 61.7)">47</text>
<text x="142.2" y="61.7" transform="rotate(-90 142.2 61.7)">46</text>
<text x="145.7" y="61.7" transform="rotate(-90 145.7 61.7)">45</text>
<text x="149.2" y="61.7" transform="rotate(-90 149.2 61.7)">44</text>
<text x="152.8" y="61.7" transform="rotate(-90 152.8 61.7)">43</text>
<text x="156.3" y="61.7" transform="rotate(-90 156.3 61.7)">42</text>
<text x="143.9" y="74.2" transform="rotate(-90 143.9 74.2)">GND</text>
<text x="151" y="74.2" transform="rotate(-90 151 74.2)">GND</text>
<text x="154.5" y="73.3" transform="rotate(-90 154.5 73.3)">VIO</text>
<text x="89.6" y="82.9">1</text>
<text x="115.7" y="82.2" transform="rotate(-90 115.7 82.2)">UART1_TXD</text>
<text x="119.2" y="82.3" transform="rotate(-90 119.2 82.3)">UART1_RXD</text>
<text x="122.7" y="82" transform="rotate(-90 122.7 82)">UART1_CTS</text>
<text x="126.3" y="82" transform="rotate(-90 126.3 82)">UART1_RTS</text>
<text x="129.8" y="82.2" transform="rotate(-90 129.8 82.2)">UART2_TXD</text>
<text x="133.3" y="82.3" transform="rotate(-90 133.3 82.3)">UART2_RXD</text>
<text x="136.9" y="82" transform="rotate(-90 136.9 82)">UART2_CTS</text>
<text x="140.4" y="82" transform="rotate(-90 140.4 82)">UART2_RTS</text>
<text x="147.4" y="79.2" transform="rotate(-90 147.4 79.2)">GPRS_RF</text>
<text x="158" y="79.5" transform="rotate(-90 158 79.5)">SM0_RST</text>
<text x="178.9" y="82.9">41</text>
<text x="89.6" y="86.4">2</text>
<text x="89.6" y="90">3</text>
<text x="98.6" y="84.7">I2C2_SCL</text>
<text x="98.6" y="88.2">I2C2_SDA</text>
<text x="161.2" y="84.7">SM0_CLK</text>
<text x="165.2" y="88.2">VSM0</text>
<text x="178.9" y="90">39</text>
<text x="178.9" y="86.4">40</text>
<text x="89.6" y="93.5">4</text>
<text x="98.6" y="95.2">SD_D2</text>
<text x="98.6" y="91.7">SD_D3</text>
<text x="118.8" y="95.2">GND</text>
<text x="131.3" y="93.5">55</text>
<text x="161" y="95.2">HST_RXD</text>
<text x="161.2" y="91.7">SM0_DIO</text>
<text x="178.9" y="93.5">38</text>
<text x="89.6" y="100.6">6</text>
<text x="89.6" y="97">5</text>
<text x="98.6" y="98.8">SD_D1</text>
<text x="161.2" y="98.8">HST_TXD</text>
<text x="178.9" y="97">37</text>
<text x="178.9" y="100.6">36</text>
<text x="89.6" y="107.6">8</text>
<text x="89.6" y="104.1">7</text>
<text x="98.6" y="105.8">SD_CMD</text>
<text x="98.6" y="102.3">SD_D0</text>
<text x="163.9" y="105.8">USB_N</text>
<text x="164.2" y="102.3">USB_P</text>
<text x="178.9" y="107.6">34</text>
<text x="178.9" y="104.1">35</text>
<text x="89.6" y="111.1">9</text>
<text x="98.6" y="112.9">PWRKEY</text>
<text x="98.6" y="109.4">SD_CLK</text>
<text x="164.2" y="112.9">MIC_N</text>
<text x="164.5" y="109.4">MIC_P</text>
<text x="178.9" y="111.1">33</text>
<text x="88.3" y="114.7">10</text>
<text x="88.3" y="118.2">11</text>
<text x="98.6" y="116.4">GND</text>
<text x="98.6" y="119.9">VBAT</text>
<text x="124.1" y="116.4">GND</text>
<text x="136.6" y="114.7">56</text>
<text x="166" y="116.4">IO25</text>
<text x="166" y="119.9">IO30</text>
<text x="178.9" y="114.7">32</text>
<text x="178.9" y="118.2">31</text>
<text x="88.3" y="125.3">13</text>
<text x="88.3" y="121.7">12</text>
<text x="98.6" y="123.5">VBAT</text>
<text x="166" y="123.5">IO28</text>
<text x="178.9" y="125.3">29</text>
<text x="178.9" y="121.7">30</text>
<text x="88.3" y="128.8">14</text>
<text x="98.6" y="130.5">SPK_N</text>
<text x="98.6" y="127">SPK_P</text>
<text x="162.9" y="130.5">GPS_RF</text>
<text x="166.4" y="127">GND</text>
<text x="178.9" y="128.8">28</text>
<text x="115.7" y="143.8" transform="rotate(-90 115.7 143.8)">ADC0</text>
<text x="119.2" y="143.8" transform="rotate(-90 119.2 143.8)">ADC1</text>
<text x="122.7" y="143.8" transform="rotate(-90 122.7 143.8)">VUSB</text>
<text x="126.3" y="143.8" transform="rotate(-90 126.3 143.8)">RESET</text>
<text x="129.8" y="143.8" transform="rotate(-90 129.8 143.8)">LCD_CS</text>
<text x="133.3" y="143.8" transform="rotate(-90 133.3 143.8)">LCD_RST</text>
<text x="136.9" y="143.8" transform="rotate(-90 136.9 143.8)">LCD_DIO</text>
<text x="140.4" y="143.8" transform="rotate(-90 140.4 143.8)">LCD_SDC</text>
<text x="143.9" y="143.8" transform="rotate(-90 143.9 143.8)">LCD_SCK</text>
<text x="147.4" y="143.8" transform="rotate(-90 147.4 143.8)">IO29</text>
<text x="151" y="143.8" transform="rotate(-90 151 143.8)">IO26</text>
<text x="154.5" y="143.8" transform="rotate(-90 154.5 143.8)">IO27</text>
<text x="158" y="143.8" transform="rotate(-90 158 143.8)">GND</text>
<text x="114" y="154.1" transform="rotate(-90 114 154.1)">15</text>
<text x="117.5" y="154.1" transform="rotate(-90 117.5 154.1)">16</text>
<text x="121" y="154.1" transform="rotate(-90 121 154.1)">17</text>
<text x="124.5" y="154.1" transform="rotate(-90 124.5 154.1)">18</text>
<text x="128.1" y="154.1" transform="rotate(-90 128.1 154.1)">19</text>
<text x="131.6" y="154.1" transform="rotate(-90 131.6 154.1)">20</text>
<text x="135.1" y="154.1" transform="rotate(-90 135.1 154.1)">21</text>
<text x="138.7" y="154.1" transform="rotate(-90 138.7 154.1)">22</text>
<text x="142.2" y="154.1" transform="rotate(-90 142.2 154.1)">23</text>
<text x="145.7" y="154.1" transform="rotate(-90 145.7 154.1)">24</text>
<text x="149.2" y="154.1" transform="rotate(-90 149.2 154.1)">25</text>
<text x="152.8" y="154.1" transform="rotate(-90 152.8 154.1)">26</text>
<text x="156.3" y="154.1" transform="rotate(-90 156.3 154.1)">27</text>
</g>
</svg>
